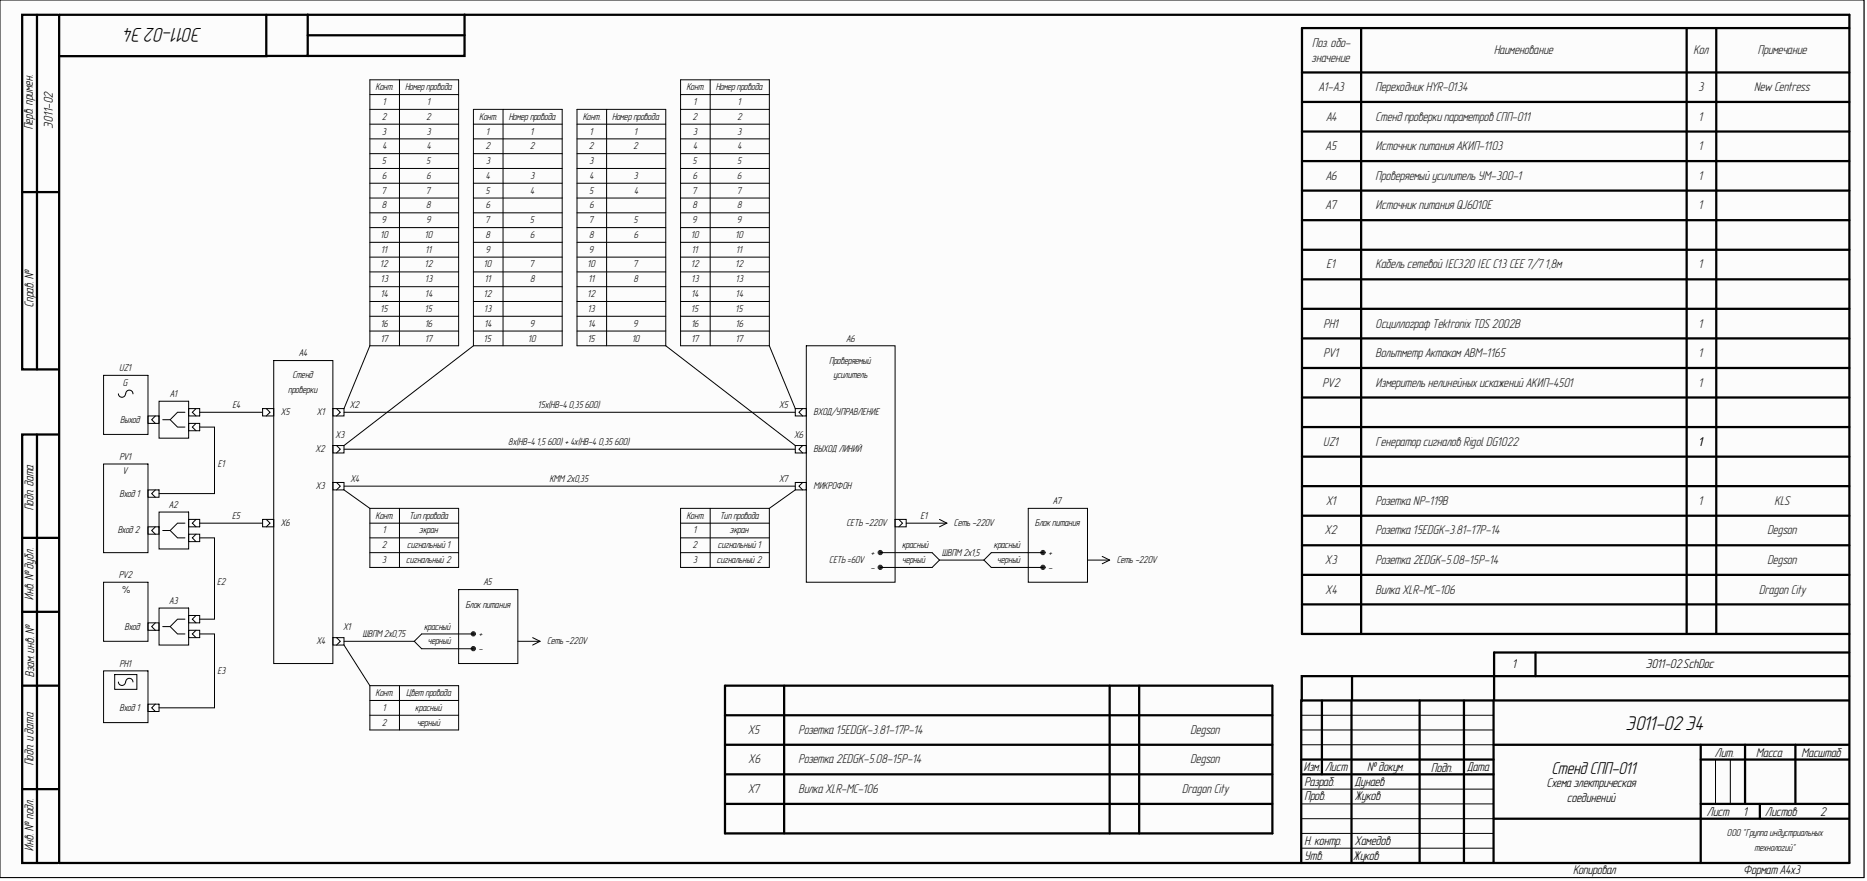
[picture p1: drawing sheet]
<svg xmlns="http://www.w3.org/2000/svg" width="630mm" height="297mm" viewBox="0 0 630 297" stroke-linecap="round" stroke-linejoin="round" font-family="sans-serif">
<path d="M0 0h628.7v295.9h-628.7z" fill="#fcfcfc" stroke="#000" stroke-width=".34"/>
<g fill="none" stroke="#000" stroke-width=".76">
<path d="M12.5 5v119.6M19.5 5h-12v119.6h12M20 5h603.8v286h-603.8zM89.8 5v13.9h-69.8M103.8 4.9v14h-14M103.8 11.9h52.9M156.7 4.9v14h-52.9M459.1 9.5v204.2M568.9 9.5v204.2M578.9 9.5v204.2M623.8 9.5h-184.7v204.2h184.7M439.1 24.4h184.7"/>
<path d="M439.1 34.4h184.7M439.1 44.3h184.7M439.1 54.3h184.7M7.5 64.8h12M439.1 64.3h184.7M439.1 74.2h184.7M439.1 84.2h184.7M439.1 94.2h184.7M439.1 104.1h184.7M439.1 114.1h184.7M439.1 124.1h184.7M439.1 134h184.7"/>
<path d="M12.5 146.5v144.5M19.5 146.5h-12v144.5h12M439.1 144h184.7M439.1 154h184.7M439.1 163.9h184.7M439.1 173.9h184.7M7.5 181.3h12M439.1 183.9h184.7M439.1 193.8h184.7M7.5 206.3h12M439.1 203.8h184.7M517.9 220v8"/>
<path d="M623.7 220h-119.8v15.9M7.5 231.2h12M244.5 231.2h184.7v49.8h-184.7zM264.5 231.2v49.8M374.3 231.2v49.8M384.2 231.2v49.8M445.9 236.2v24.9M455.8 236.2v54.8M456 228v7.9M478.8 236.2v54.8M493.8 236.2v54.8M503.8 236.2v54.8"/>
<path d="M623.5 236.2h-184.6v54.8M623.7 228h-184.6v7.9M244.5 251.1h184.7M244.5 241.2h184.7M438.9 256.1h64.9M503.8 251.1h119.7M573.6 251.1v39.9M573.6 256.1h49.9M588.6 251.1v19.9M605.6 251.1v19.9M7.5 266.1h12M244.5 271h184.7"/>
<path d="M244.5 261.1h184.7M438.9 261.1h64.9M503.8 276h119.7M573.6 271h49.9M593.6 271v5"/>
</g>
<g fill="none" stroke="#000" stroke-width=".34">
<path d="M124.7 26.9h30v89.7h-30zM124.7 31.9h30M124.7 36.9h30M134.7 26.9v89.7M159.7 36.9h29.9v79.7h-29.9zM169.7 36.9v79.7M194.6 36.9h30v79.7h-30zM204.6 36.9v79.7M229.5 26.9h30v89.7h-30zM229.5 31.9h30M229.5 36.9h30M239.5 26.9v89.7"/>
<path d="M124.7 41.9h30M124.7 46.8h30M124.7 51.8h30M124.7 56.8h30M159.7 41.9h29.9M159.7 46.8h29.9M159.7 51.8h29.9M159.7 56.8h29.9M194.6 41.9h30M194.6 46.8h30M194.6 51.8h30M194.6 56.8h30"/>
<path d="M229.5 41.9h30M229.5 46.8h30M229.5 51.8h30M229.5 56.8h30M124.7 61.8h30M124.7 66.8h30M124.7 71.8h30M124.7 76.7h30M159.7 61.8h29.9M159.7 66.8h29.9M159.7 71.8h29.9M159.7 76.7h29.9"/>
<path d="M194.6 61.8h30M194.6 66.8h30M194.6 71.8h30M194.6 76.7h30M229.5 61.8h30M229.5 66.8h30M229.5 71.8h30M229.5 76.7h30M124.7 81.7h30M124.7 86.7h30M124.7 91.7h30M124.7 96.7h30"/>
<path d="M159.7 81.7h29.9M159.7 86.7h29.9M159.7 91.7h29.9M159.7 96.7h29.9M194.6 81.7h30M194.6 86.7h30M194.6 91.7h30M194.6 96.7h30M229.5 81.7h30M229.5 86.7h30M229.5 91.7h30M229.5 96.7h30"/>
<path d="M124.7 116.6l-8.7 21.2M124.7 101.6h30M124.7 106.6h30M124.7 111.6h30M159.7 116.6l-43.7 33.6M159.7 101.6h29.9M159.7 106.6h29.9M159.7 111.6h29.9M194.6 101.6h30M194.6 106.6h30M194.6 111.6h30M224.6 116.6l43.6 33.6"/>
<path d="M229.5 101.6h30M229.5 106.6h30M229.5 111.6h30M259.5 116.6l8.7 21.2M272 116.6h29.9v79.7h-29.9zM34.9 126.6h15v19.9h-15zM42.3 132.8a1.2 1.2 0 0 1-1.2 1.1 1.2 1.2 0 0 1-1.2-1.1M42.4 132.8a1.22 1.22 0 0 1 1.2-1.3 1.22 1.22 0 0 1 1.2 1.3M53.6 135.3h10v12.4h-10zM62.4 139h-2.5l-2.5 2.5h-2.5M63.6 137.8h3.8v2.4h-3.8zM66.1 137.8l-1.2 1.2 1.2 1.2"/>
<path d="M67.4 139h21.2M88.6 137.8h3.7v2.4h-3.7zM89.8 137.8l1.3 1.2-1.3 1.2M92.3 121.6h20v102.1h-20zM112.3 137.8h3.7v2.4h-3.7zM113.5 137.8l1.3 1.2-1.3 1.2M116 139h152.2M268.2 137.8h3.8v2.4h-3.8zM270.7 137.8l-1.2 1.2 1.2 1.2M34.9 156.4h15v29.9h-15zM49.9 140.2h3.7v2.6h-3.7zM52.4 140.2l-1.2 1.3 1.2 1.3"/>
<path d="M57.4 141.5l2.5 2.5h2.5M63.6 142.8h3.8v2.4h-3.8zM66.1 142.8l-1.2 1.2 1.2 1.2M67.4 144h4.9v22.4h-18.7M112.3 150.2h3.7v2.5h-3.7zM113.5 150.2l1.3 1.3-1.3 1.2M116 151.5h152.2M268.2 150.2h3.8v2.5h-3.8zM270.7 150.2l-1.2 1.3 1.2 1.2M49.9 165.2h3.7v2.5h-3.7zM49.9 177.6h3.7v2.5h-3.7zM52.4 165.2l-1.2 1.2 1.2 1.3"/>
<path d="M52.4 177.6l-1.2 1.3 1.2 1.2M53.6 172.6h10v12.5h-10zM57.4 178.9l2.5 2.4h2.5M62.4 176.4h-2.5l-2.5 2.5h-2.5M63.6 175.1h3.8v2.5h-3.8zM66.1 175.1l-1.2 1.3 1.2 1.2M67.4 176.4h21.2M88.6 175.1h3.7v2.5h-3.7zM89.8 175.1l1.3 1.3-1.3 1.2M112.3 162.7h3.7v2.5h-3.7zM113.5 162.7l1.3 1.2-1.3 1.3M116 163.9h152.2"/>
<path d="M116 165.2l8.7 6.2M124.7 176.4h30M124.7 171.4h30v19.9h-30zM134.7 171.4v19.9M229.5 176.4h30M229.5 171.4h30v19.9h-30zM239.5 171.4v19.9M268.2 162.7h3.8v2.5h-3.8zM268.2 165.2l-8.7 6.2M270.7 162.7l-1.2 1.2 1.2 1.3M301.9 175.1h3.7v2.5h-3.7zM303.2 175.1l1.2 1.3-1.2 1.2"/>
<path d="M305.6 176.4h13.8M316.9 175.1l2.5 1.3M319.4 176.4l-2.5 1.2M346.8 171.4h20v24.9h-20zM34.9 196.3h15v19.9h-15zM63.6 180.1h3.8v2.5h-3.8zM66.1 180.1l-1.2 1.2 1.2 1.3M67.4 181.3h4.9v27.5h-4.9M124.7 181.3h30M124.7 186.3h30M154.7 198.8h20v24.9h-20zM229.5 181.3h30"/>
<path d="M229.5 186.3h30M296.9 186.3h17.5l2.5 2.5M316.9 188.8l-2.5 2.5h-17.5M316.9 188.8h15M331.9 188.8l2.4 2.5h17.5M351.8 186.3h-17.5l-2.4 2.5M366.8 188.8h7.5M371.8 187.6l2.5 1.2M374.3 188.8l-2.5 1.3M49.9 210h3.7v2.5h-3.7zM52.4 210l-1.2 1.3 1.2 1.2M53.6 205h10v12.5h-10z"/>
<path d="M57.4 211.3l2.5 2.4h2.5M62.4 208.8h-2.5l-2.5 2.5h-2.5M63.6 207.5h3.8v2.5h-3.8zM63.6 212.5h3.8v2.5h-3.8zM66.1 207.5l-1.2 1.3 1.2 1.2M66.1 212.5l-1.2 1.2 1.2 1.3M67.4 213.7h4.9v25h-18.7M112.3 215h3.7v2.5h-3.7zM113.5 215l1.3 1.2-1.3 1.3M116 216.2h23.7M116 217.5l8.7 13.7M139.7 216.2l2.5 2.5h17.5"/>
<path d="M159.7 213.7h-17.5l-2.5 2.5M174.7 216.2h7.4M179.7 215l2.4 1.2M182.1 216.2l-2.4 1.3M34.9 226.2h15v17.4h-15zM38.7 227.4h7.5v5h-7.5zM42.3 229.9a1.2 1.2 0 0 1-1.2 1.2 1.2 1.2 0 0 1-1.2-1.2M44.8 229.9a1.22 1.22 0 0 0-1.2-1.2 1.22 1.22 0 0 0-1.2 1.2M49.9 237.4h3.7v2.5h-3.7zM52.4 237.4l-1.2 1.3 1.2 1.2M124.7 231.2h30v14.9h-30zM124.7 236.2h30"/>
<path d="M134.7 231.2v14.9M124.7 241.2h30M438.9 241.2h64.9M438.9 246.1h64.9M438.9 251.1h64.9M578.6 256.1v14.9M583.6 256.1v14.9M438.9 266.1h64.9M438.9 271h64.9M438.9 276h64.9M7.5 291h5M438.9 281h64.9"/>
<path d="M438.9 286h64.9"/>
</g>
<g fill="#262626" stroke="#262626" stroke-width=".34">
<circle cx="159.6" cy="213.7" r=".72"/>
<circle cx="159.6" cy="218.7" r=".72"/>
<circle cx="351.8" cy="186.3" r=".72"/>
<circle cx="351.8" cy="191.3" r=".72"/>
<circle cx="296.9" cy="186.3" r=".72"/>
<circle cx="296.9" cy="191.3" r=".72"/>
</g>
<g font-size="6.7" fill="#010101">
<text x="67.8" y="9.5" transform="rotate(-180 67.8 9.5)">Э011-02Э4</text>
<text x="548.8" y="246.2">Э011-02Э4</text>
</g>
<text font-size="5.8" fill="#010101" x="523.5" y="260.9">СтендСПП-011</text>
<g font-size="4.3" fill="#1c1c1c">
<text x="442.7" y="15.8">Поз. обо-</text>
<text x="442.6" y="20.8">значение</text>
<text x="504.1" y="18.3">Наименование</text>
<text x="571.3" y="18.3">Кол</text>
<text x="593" y="18.3">Примечание</text>
<text x="444.8" y="30.7">A1-A3</text>
<text x="464.1" y="30.7">ПереходникHYR-0134</text>
<text x="572.9" y="30.7">3</text>
<text x="591.8" y="30.7">New Centress</text>
<text x="447.4" y="40.7">A4</text>
<text x="464.1" y="40.7">Стендпроверки параметров СПП-011</text>
<text x="573.1" y="40.7">1</text>
<text x="447.2" y="50.6">A5</text>
<text x="464.1" y="50.6">ИсточникпитанияАКИП-1103</text>
<text x="573.1" y="50.6">1</text>
<text x="447.3" y="60.7">A6</text>
<text x="464.1" y="60.7">Проверяемый усилитель УМ-300-1</text>
<text x="573.1" y="60.7">1</text>
<text x="447.2" y="70.6">A7</text>
<text x="464.1" y="70.6">ИсточникпитанияQJ6010E</text>
<text x="573.1" y="70.6">1</text>
<text x="447.5" y="90.5">E1</text>
<text x="464.1" y="90.5">Кабель сетевой IEC320 IECC13 CEE 7/7 1,8м</text>
<text x="573.1" y="90.5">1</text>
<text x="446.5" y="110.4">PH1</text>
<text x="464.1" y="110.4">Осциллограф Tektronix TDS2002B</text>
<text x="573.1" y="110.4">1</text>
<text x="446.5" y="120.4">PV1</text>
<text x="464.1" y="120.4">ВольтметрАктаком АВМ-1165</text>
<text x="573.1" y="120.4">1</text>
<text x="446.2" y="130.3">PV2</text>
<text x="464.1" y="130.3">Измеритель нелинейныхискажений АКИП-4501</text>
<text x="573.1" y="130.3">1</text>
<text x="446.4" y="150.3">UZ1</text>
<text x="464.1" y="150.3">Генераторсигналов Rigol DG1022</text>
<text x="573.1" y="150.3">1</text>
<text x="447.4" y="170.3">X1</text>
<text x="464.1" y="170.3">Розетка NP-119B</text>
<text x="573.1" y="170.3">1</text>
<text x="598.6" y="170.3">KLS</text>
<text x="446.9" y="180.2">X2</text>
<text x="464.1" y="180.2">Розетка 15EDGK-3.81-17P-14</text>
<text x="596.2" y="180.2">Degson</text>
<text x="447.1" y="190.2">X3</text>
<text x="464.1" y="190.2">Розетка 2EDGK-5.08-15P-14</text>
<text x="596.2" y="190.2">Degson</text>
<text x="447.2" y="200.1">X4</text>
<text x="464.1" y="200.1">Вилка XLR-MC-106</text>
<text x="593.5" y="200.1">Dragon City</text>
<text x="252.4" y="247.4">X5</text>
<text x="269.5" y="247.4">Розетка 15EDGK-3.81-17P-14</text>
<text x="401.6" y="247.4">Degson</text>
<text x="252.6" y="257.4">X6</text>
<text x="269.5" y="257.4">Розетка 2EDGK-5.08-15P-14</text>
<text x="401.6" y="257.4">Degson</text>
<text x="252.4" y="267.4">X7</text>
<text x="269.5" y="267.4">Вилка XLR-MC-106</text>
<text x="398.9" y="267.4">Dragon City</text>
</g>
<g font-size="4.3" fill="#010101">
<text x="11.1" y="43.5" transform="rotate(-90 11.1 43.5)">Перв. примен.</text>
<text x="17.8" y="43" transform="rotate(-90 17.8 43)">Э011-02</text>
<text x="11.3" y="103.4" transform="rotate(-90 11.3 103.4)">Справ. №</text>
<text x="11.3" y="172" transform="rotate(-90 11.3 172)">Подп. дата</text>
<text x="11.3" y="202.3" transform="rotate(-90 11.3 202.3)">Инв. №дубл.</text>
<text x="510.2" y="225.3">1</text>
<text x="555.3" y="225.3">Э011-02.SchDoc</text>
<text x="11.6" y="228.2" transform="rotate(-90 11.6 228.2)">Взам. инв. №</text>
<text x="578.5" y="255.3">Лит.</text>
<text x="592.4" y="255.3">Масса</text>
<text x="607.7" y="255.3">Масштаб</text>
<text x="11.3" y="258.1" transform="rotate(-90 11.3 258.1)">Подп. и дата</text>
<text x="439.8" y="260.1">Изм.</text>
<text x="447" y="260.1">Лист</text>
<text x="461.2" y="260.1">№докум.</text>
<text x="482.8" y="260.4">Подп.</text>
<text x="494.9" y="260.1">Дата</text>
<text x="440.1" y="264.9">Разраб.</text>
<text x="440.1" y="269.9">Пров.</text>
<text x="457.1" y="264.9">Дунаев</text>
<text x="457.1" y="269.9">Жуков</text>
<text x="521.8" y="265.4">Схема электрическая</text>
<text x="528.7" y="270.4">соединений</text>
<text x="575.8" y="275">Лист</text>
<text x="588.2" y="275">1</text>
<text x="595.5" y="275">Листов</text>
<text x="614" y="275">2</text>
<text x="11.3" y="286.8" transform="rotate(-90 11.3 286.8)">Инв. №подл.</text>
<text x="440.1" y="284.8">Н. контр.</text>
<text x="457.1" y="284.8">Хамедов</text>
<text x="440.1" y="289.8">Утв.</text>
<text x="456.6" y="289.8">Жуков</text>
<text x="530.7" y="294.8">Копировал</text>
<text x="588.1" y="294.8">Формат А4x3</text>
</g>
<g font-size="3.4">
<text x="126.8" y="30.5">Конт.</text>
<text x="129.2" y="35.4">1</text>
<text x="136.7" y="30.5">Номерпровода</text>
<text x="144.2" y="35.4">1</text>
<text x="231.6" y="30.5">Конт.</text>
<text x="234" y="35.4">1</text>
<text x="241.5" y="30.5">Номерпровода</text>
<text x="248.9" y="35.4">1</text>
<text x="128.9" y="40.4">2</text>
<text x="143.8" y="40.4">2</text>
<text x="161.7" y="40.4">Конт.</text>
<text x="171.7" y="40.4">Номерпровода</text>
<text x="196.6" y="40.4">Конт.</text>
<text x="206.6" y="40.4">Номерпровода</text>
<text x="233.6" y="40.4">2</text>
<text x="248.7" y="40.4">2</text>
<text x="129" y="45.4">3</text>
<text x="144" y="45.4">3</text>
<text x="164.1" y="45.4">1</text>
<text x="179.1" y="45.4">1</text>
<text x="199" y="45.4">1</text>
<text x="214" y="45.4">1</text>
<text x="233.8" y="45.4">3</text>
<text x="248.8" y="45.4">3</text>
<text x="129.1" y="50.4">4</text>
<text x="144.1" y="50.4">4</text>
<text x="163.9" y="50.4">2</text>
<text x="178.8" y="50.4">2</text>
<text x="198.7" y="50.4">2</text>
<text x="213.7" y="50.4">2</text>
<text x="233.9" y="50.4">4</text>
<text x="248.9" y="50.4">4</text>
<text x="129" y="55.3">5</text>
<text x="143.9" y="55.3">5</text>
<text x="163.9" y="55.3">3</text>
<text x="198.8" y="55.3">3</text>
<text x="233.7" y="55.3">5</text>
<text x="248.7" y="55.3">5</text>
<text x="129" y="65.3">7</text>
<text x="129" y="60.3">6</text>
<text x="143.9" y="65.3">7</text>
<text x="144" y="60.3">6</text>
<text x="163.9" y="65.3">5</text>
<text x="164" y="60.3">4</text>
<text x="178.9" y="60.3">3</text>
<text x="179" y="65.3">4</text>
<text x="198.8" y="65.3">5</text>
<text x="198.9" y="60.3">4</text>
<text x="213.8" y="60.3">3</text>
<text x="214" y="65.3">4</text>
<text x="233.7" y="65.3">7</text>
<text x="233.8" y="60.3">6</text>
<text x="248.7" y="65.3">7</text>
<text x="248.8" y="60.3">6</text>
<text x="129" y="70.3">8</text>
<text x="143.9" y="70.3">8</text>
<text x="164" y="70.3">6</text>
<text x="198.9" y="70.3">6</text>
<text x="233.7" y="70.3">8</text>
<text x="248.7" y="70.3">8</text>
<text x="129" y="75.3">9</text>
<text x="144" y="75.3">9</text>
<text x="163.9" y="75.3">7</text>
<text x="178.8" y="75.3">5</text>
<text x="198.8" y="75.3">7</text>
<text x="213.8" y="75.3">5</text>
<text x="233.7" y="75.3">9</text>
<text x="248.8" y="75.3">9</text>
<text x="128.4" y="80.2">10</text>
<text x="143.4" y="80.2">10</text>
<text x="163.9" y="80.2">8</text>
<text x="179" y="80.2">6</text>
<text x="198.8" y="80.2">8</text>
<text x="213.9" y="80.2">6</text>
<text x="233.2" y="80.2">10</text>
<text x="248.2" y="80.2">10</text>
<text x="128.7" y="85.2">11</text>
<text x="143.7" y="85.2">11</text>
<text x="163.9" y="85.2">9</text>
<text x="198.8" y="85.2">9</text>
<text x="233.5" y="85.2">11</text>
<text x="248.4" y="85.2">11</text>
<text x="128.4" y="90.2">12</text>
<text x="128.5" y="95.2">13</text>
<text x="143.4" y="90.2">12</text>
<text x="143.5" y="95.2">13</text>
<text x="163.3" y="90.2">10</text>
<text x="163.6" y="95.2">11</text>
<text x="178.8" y="90.2">7</text>
<text x="178.9" y="95.2">8</text>
<text x="198.2" y="90.2">10</text>
<text x="198.6" y="95.2">11</text>
<text x="213.8" y="90.2">7</text>
<text x="213.8" y="95.2">8</text>
<text x="233.2" y="90.2">12</text>
<text x="233.3" y="95.2">13</text>
<text x="248.2" y="90.2">12</text>
<text x="248.3" y="95.2">13</text>
<text x="128.6" y="100.1">14</text>
<text x="143.6" y="100.1">14</text>
<text x="163.3" y="100.1">12</text>
<text x="198.2" y="100.1">12</text>
<text x="233.4" y="100.1">14</text>
<text x="248.4" y="100.1">14</text>
<text x="128.4" y="105.2">15</text>
<text x="143.4" y="105.2">15</text>
<text x="163.4" y="105.2">13</text>
<text x="198.3" y="105.2">13</text>
<text x="233.2" y="105.2">15</text>
<text x="248.2" y="105.2">15</text>
<text x="128.5" y="110.2">16</text>
<text x="143.5" y="110.2">16</text>
<text x="163.5" y="110.2">14</text>
<text x="178.9" y="110.2">9</text>
<text x="198.5" y="110.2">14</text>
<text x="213.8" y="110.2">9</text>
<text x="233.3" y="110.2">16</text>
<text x="248.4" y="110.2">16</text>
<text x="128.6" y="115.2">17</text>
<text x="143.6" y="115.2">17</text>
<text x="163.3" y="115.2">15</text>
<text x="178.3" y="115.2">10</text>
<text x="198.3" y="115.2">15</text>
<text x="213.3" y="115.2">10</text>
<text x="233.4" y="115.2">17</text>
<text x="248.4" y="115.2">17</text>
<text x="285.5" y="115.2">A6</text>
<text x="40.3" y="125.1">UZ1</text>
<text x="100.9" y="120.1">A4</text>
<text x="279.8" y="122.6">Проверяемый</text>
<text x="41.6" y="130.1">G</text>
<text x="98.8" y="127.6">Стенд</text>
<text x="281.2" y="127.6">усилитель</text>
<text x="57.4" y="133.8">A1</text>
<text x="78.5" y="137.5">E4</text>
<text x="97.3" y="132.5">проверки</text>
<text x="118" y="137.5">X2</text>
<text x="181.5" y="137.5">15х(НВ-4</text>
<text x="192" y="137.5">0,35 600)</text>
<text x="262.9" y="137.5">X5</text>
<text x="40.6" y="142.5">Выход</text>
<text x="94.8" y="140">X5</text>
<text x="107" y="140">X1</text>
<text x="274.5" y="140">ВХОД/УПРАВЛЕНИЕ</text>
<text x="113.2" y="147.6">X3</text>
<text x="268" y="147.6">X6</text>
<text x="40.4" y="155">PV1</text>
<text x="106.5" y="152.5">X2</text>
<text x="171.5" y="150">8х(НВ-4</text>
<text x="181.2" y="150">1,5 600) + 4х(НВ-4</text>
<text x="202" y="150">0,35 600)</text>
<text x="274.5" y="152.5">ВЫХОДЛИНИЙ</text>
<text x="41.5" y="160">V</text>
<text x="73.6" y="157.5">E1</text>
<text x="40.4" y="167.5">Вход1</text>
<text x="106.6" y="164.9">X3</text>
<text x="118.3" y="162.5">X4</text>
<text x="185.4" y="162.5">КММ2х0,35</text>
<text x="262.9" y="162.5">X7</text>
<text x="274.5" y="164.9">МИКРОФОН</text>
<text x="57" y="171.2">A2</text>
<text x="355.2" y="169.9">A7</text>
<text x="39.8" y="179.9">Вход2</text>
<text x="78.4" y="174.9">E5</text>
<text x="94.8" y="177.4">X6</text>
<text x="126.8" y="174.9">Конт.</text>
<text x="129.2" y="179.9">1</text>
<text x="138.1" y="174.9">Тип провода</text>
<text x="141.5" y="179.9">экран</text>
<text x="231.6" y="174.9">Конт.</text>
<text x="234" y="179.9">1</text>
<text x="242.9" y="174.9">Тип провода</text>
<text x="246.3" y="179.9">экран</text>
<text x="285.6" y="177.4">СЕТЬ ~220V</text>
<text x="310.6" y="174.9">E1</text>
<text x="321.9" y="177.4">Сеть ~220V</text>
<text x="349.2" y="177.4">Блокпитания</text>
<text x="128.9" y="184.8">2</text>
<text x="137.5" y="184.8">сигнальный 1</text>
<text x="233.6" y="184.8">2</text>
<text x="242.3" y="184.8">сигнальный 1</text>
<text x="304.4" y="184.8">красный</text>
<text x="335.3" y="184.8">красный</text>
<text x="129" y="189.9">3</text>
<text x="137.1" y="189.9">сигнальный 2</text>
<text x="233.8" y="189.9">3</text>
<text x="241.9" y="189.9">сигнальный 2</text>
<text x="279.8" y="189.9">СЕТЬ =60V</text>
<text x="293.8" y="187.4">+</text>
<text x="304.4" y="189.9">черный</text>
<text x="317.8" y="187.4">ШВПМ2х1,5</text>
<text x="336.5" y="189.9">черный</text>
<text x="353.7" y="187.4">+</text>
<text x="376.8" y="189.9">Сеть ~220V</text>
<text x="40.1" y="194.9">PV2</text>
<text x="73.3" y="197.3">E2</text>
<text x="163.2" y="197.3">A5</text>
<text x="293.7" y="192.4">-</text>
<text x="353.6" y="192.4">-</text>
<text x="41.1" y="199.9">%</text>
<text x="57.2" y="203.6">A3</text>
<text x="157.1" y="204.8">Блокпитания</text>
<text x="42.1" y="212.3">Вход</text>
<text x="115.9" y="212.3">X1</text>
<text x="122.4" y="214.8">ШВПМ2х0,75</text>
<text x="143.1" y="212.3">красный</text>
<text x="161.6" y="214.8">+</text>
<text x="106.8" y="217.2">X4</text>
<text x="144.4" y="217.2">черный</text>
<text x="161.5" y="219.8">-</text>
<text x="184.6" y="217.2">Сеть ~220V</text>
<text x="40.4" y="224.7">PH1</text>
<text x="73.4" y="227.2">E3</text>
<text x="40.4" y="239.7">Вход1</text>
<text x="126.8" y="234.7">Конт.</text>
<text x="129.2" y="239.7">1</text>
<text x="137.1" y="234.7">Цвет провода</text>
<text x="140.2" y="239.7">красный</text>
<text x="128.9" y="244.7">2</text>
<text x="140.8" y="244.7">черный</text>
</g>
<g font-size="3.4" fill="#010101">
<text x="582.6" y="282">ООО &quot;Группа индустриальных</text>
<text x="591.9" y="287">технологий&quot;</text>
</g>
</svg>
